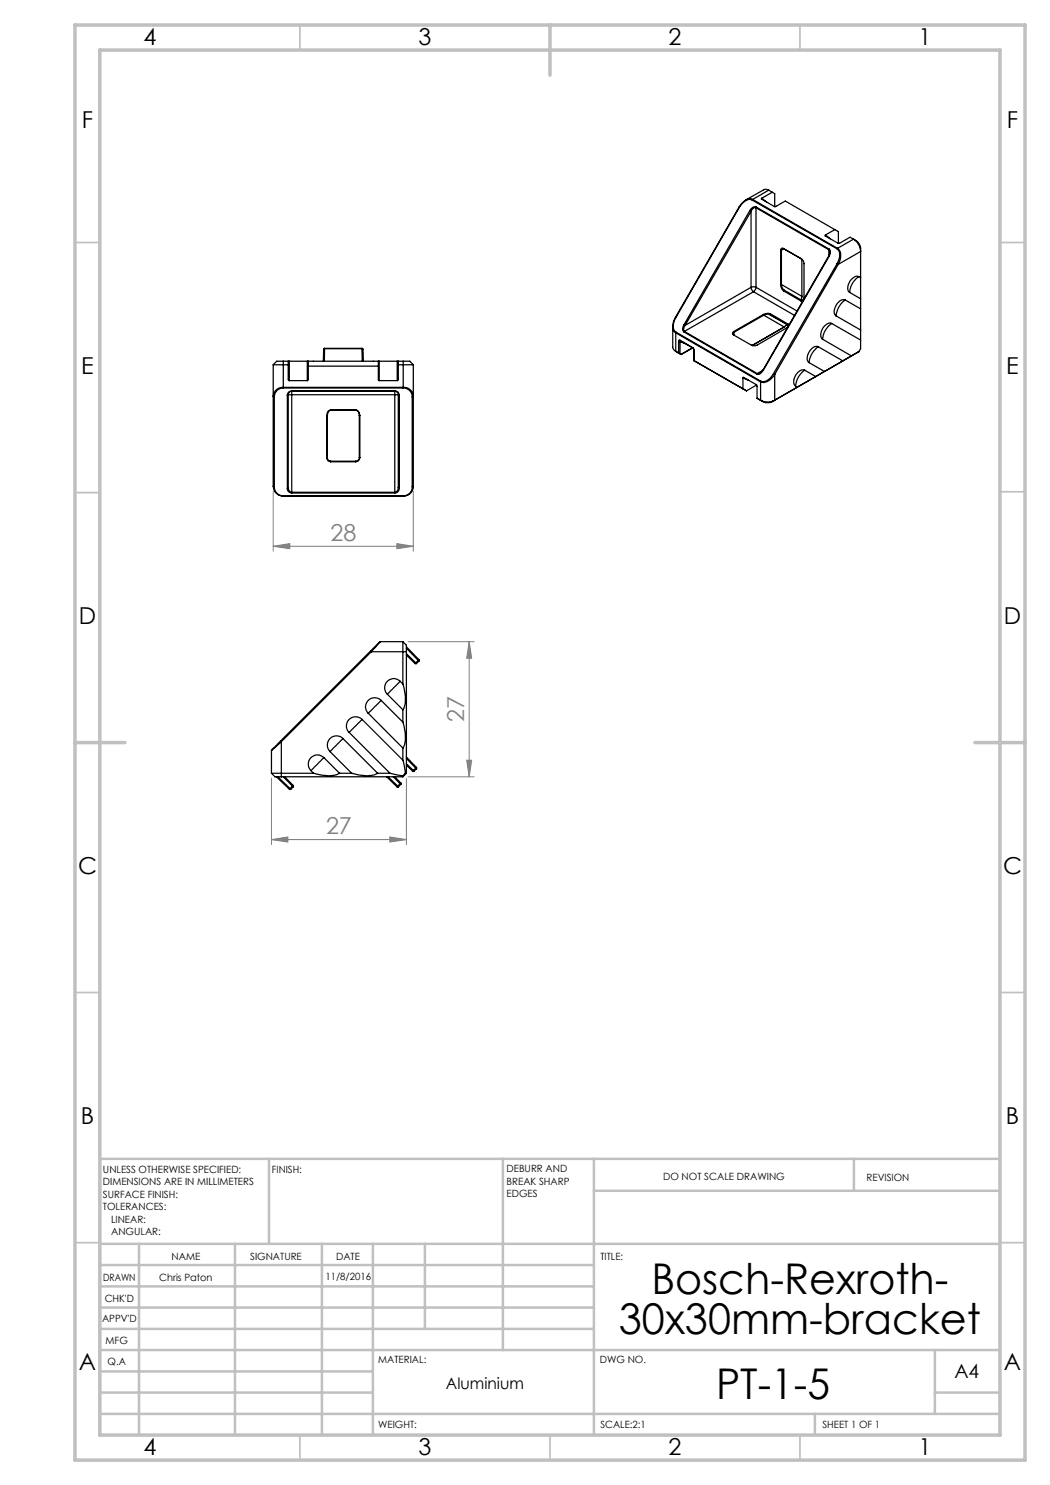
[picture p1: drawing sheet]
<svg xmlns="http://www.w3.org/2000/svg" width="210mm" height="297mm" viewBox="0 0 210 297" stroke-linecap="round" stroke-linejoin="round" font-family="sans-serif">
<g fill="none" stroke="#808080" stroke-width=".2">
<path d="M54.6 98.2v12M82.7 98.2v12M54.6 109.3l3.4-.6v1zM54.6 109.3h28.1M79.4 108.7l3.3 .6-3.3 .4zM81.6 128.3h13.2M93.8 128.3l.5 3.4h-1zM93.8 128.3v27.1M54.3 155.6v13.3M81.3 155.6v13.3M81.6 155.4h13.2M93.3 152h1l-.5 3.4z"/>
<path d="M54.3 167.9l3.3-.5v1zM54.3 167.9h27M78 167.4l3.3 .5-3.3 .5z"/>
</g>
<g fill="none" stroke="#c0c0c0" stroke-width=".35">
<path d="M60 5v5M160 5v5M15 48.5h5M200 48.5h5M15 98.5h5M200 98.4h5M15 198.5h5M200 198.5h5M15 248.5h5M200 248.5h5M60 287v5M110 287v5"/>
<path d="M160 287v5"/>
</g>
<g fill="none" stroke="#c0c0c0" stroke-width=".5">
<path d="M53.8 231.8v17M100.6 231.8v38.2M118.8 231.8v55.2M118.8 238.2h81.2M170.8 231.8v6.4M200 231.8h-180v55.2M20 248.8h180M20 257.3h98.8M20 253h98.8M27.8 248.8v38.2M47 248.8v38.2M64.4 248.8v38.2"/>
<path d="M74.6 248.8v38.2M85 248.8v17M20 265.8h98.8M20 261.5h98.8M20 278.5h54.6M20 274.3h54.6M20 270h180M187 278.5h13M187 270v12.8M20 282.8h180M163 282.8v4.2"/>
</g>
<path d="M15 5h190v287h-190zM20 10h180v277h-180zM110 5v10M15 148.5h10M195 148.5h10" fill="none" stroke="#c0c0c0" stroke-width=".7"/>
<g fill="#808080">
<path d="M78 167.4l3.3 .5-3.3 .5zM54.3 167.9l3.3-.5v1z"/>
<path d="M54.6 109.3l3.4-.6v1zM79.4 108.7l3.3 .6-3.3 .4z"/>
<path d="M93.3 152h1l-.5 3.4zM93.8 128.3l.5 3.4h-1z"/>
</g>
<g fill="none" stroke="#000" stroke-width=".25">
<path d="M150.5 39.9l-.1 .1M150.5 39.9l-.5-.1-.8 .2M150.5 39.9l17 9.8M152.4 39.6l-.1 .2 2.6 1.5 2.2-1.1 9.9 5.7M152.4 39.6l.9 .8M153.7 38l-.7-.2-3.8 2.2M153.7 38l.7 .4M153.7 38l-3.2 1.9M154.4 38.4l.5 .3v2.6M154.4 38.4l-2 1.2M147.8 41.4h.1M147.8 41.4l-12.7 22"/>
<path d="M147.9 41.4l-12.7 22.1M149.2 40l-.9 .8-.5 .6M150 42.1l.2 .2M150 42.1l-13.2 22.8M150.2 57.5l.1 .4 .4 .4M150.2 57.5l.4-.1 .6 .1M150.2 42.3l-13.2 22.8M150.2 57.5l-13.2 7.6M150.2 42.3v15.2M150.4 40a2.2 2.2 0 0 0-2.5 1.4M150.4 40l17 9.8M150.7 58.3l-13.8 8"/>
<path d="M150.7 58.3l8.2 4.8M151.2 57.5l-.1 .5-.4 .3M151.2 41.6a.83 .83 0 0 0-1 .7M151.2 41.6l14.6 8.3M151.2 41.6v15.9M151.2 57.5l8.2 4.7M151.2 41.4a1.03 1.03 0 0 0-1.2 .7M151.2 41.4v.2M151.2 41.4l14.6 8.4M156.1 56.9l.2 .8 .4 .5M156.1 50.1v6.8M156.1 50.1h.2"/>
<path d="M156.1 56.9h.2M156.3 56.9l.2 .7 .3 .4M156.3 56.9l4.1 2.4M156.3 50.1v6.8M156.7 49.7a.35 .35 0 0 0-.4 0 .35 .35 0 0 0-.2 .4M156.7 58.2l3.5 2M156.7 49.7l3.5 2M156.7 49.7l.1 .1M156.8 49.8a.3 .3 0 0 0-.4-.1 .3 .3 0 0 0-.1 .4M156.8 49.8l3.4 1.9M156.8 49.8l-.5 .3M156.8 58l-.1 .2"/>
<path d="M156.8 58l3.6 2.1M160.2 51.7a1.11 1.11 0 0 1 .6 1v7.1M160.4 51.9l-.1 7.9 .2 .3M165.1 47l-.1 .2 2.6 1.5 2.4-1.3 .7 .4M165.1 47l1 .8M165.7 51.2l.1 .1M165.7 51.2l-13.1 22.8M165.8 49.9l.1 .5M165.8 49.9v1.3M165.8 49.8a1.14 1.14 0 0 1 0 1.5M165.8 49.8v.1M165.8 51.3l-13.2 22.8"/>
<path d="M165.9 50.4l-.2 .8M165.9 50.4h.1M167 45.9l-1.9 1.1M167 45.9l.7 .4v2.4M167.4 49.8a2.33 2.33 0 0 1 0 2.9M167.4 52.7l.2 .2M167.4 52.7l-12.7 22.1M167.5 49.7l-.1 .1M167.5 49.7a2.39 2.39 0 0 1 .1 3.2M167.6 52.9l-12.7 22M169.9 58.5l2.2 1.3M170.7 47.8a3.3 3.3 0 0 1 1.4 2.5l-4.5 2.6"/>
<path d="M170.7 47.8a2.13 2.13 0 0 1 1.4 1.9v5.9M170.7 47.8l-3.2 1.9M171.7 55.3a1.91 1.91 0 0 0-2 1.6 1.35 1.35 0 0 0 .2 1.6M171.7 55.3a4.3 4.3 0 0 0-1.8 3.2M171.7 55.3l.4 .3M172.1 55.6v4.2M172.1 59.8v2M54.6 73h3M54.6 73v24.2M54.9 79.4v18M56.7 72.2h-1.3l-.8 .8M56.7 77.5a1.91 1.91 0 0 0-2.1 1.8l.3 .1"/>
<path d="M56.7 77.5v.1M56.7 77.6a1.74 1.74 0 0 0-1.8 1.8M56.7 72.2v5.3M56.7 77.5h23.9M56.7 72.2h.9M56.7 77.6h23.9M57.5 79.1v18.6M57.6 72.2v3.7l.3 .2M57.6 72.2h.3M57.6 78.9l-.1 .2M57.6 78.9h.7M57.6 78.9v18.6"/>
<path d="M57.9 76.1h3.6M57.9 72.2v3.9M57.9 72.2h3.6M58.3 78.2a.9 .9 0 0 0-.8 .9M58.3 78.2h.1M58.3 78.2a.71 .71 0 0 0-.7 .7M58.3 78.2v.7M58.3 78.2h20.7M58.3 78.9v19.6M58.3 78.9h20.7M61.5 72.2h.2M61.5 72.2v3.9"/>
<path d="M61.7 72.2v3.7l-.2 .2M61.7 73.2h14M61.7 72.2h14M64.7 69.9v2.3M64.9 69.7l-.2 .2M64.9 69.7h.1M64.9 69.7h7.5M64.9 69.7v2.5M72.4 69.7l.2 .2M72.4 69.7h.1M72.4 69.7l.1 2.5M72.6 69.9l.1 2.3"/>
<path d="M75.7 72.2h.1M75.7 72.2v3.8l.1 .1M75.8 72.2v3.9M75.8 76.1h3.6M75.8 72.2h3.6M79 78.2a.9 .9 0 0 1 .9 .9M79 78.2a.66 .66 0 0 1 .7 .7M79 78.2h.1M79 78.9h.7M79 78.2v.7M79 78.9v19.6M79.4 72.2h.3"/>
<path d="M79.4 72.2v3.9M79.7 73h3M79.7 72.2v3.8l-.3 .1M79.7 78.9l.2 .2M79.7 78.9v18.6M79.7 72.2h.9M79.9 79.1v18.6M80.6 77.5a1.7 1.7 0 0 1 2 1.9h-.2M80.6 72.2h1.4l.7 .8M80.6 77.6a1.74 1.74 0 0 1 1.8 1.8M80.6 77.5v.1M80.6 72.2v5.3"/>
<path d="M82.4 79.4v18M82.7 73v24.2M134.5 65.3l.2 .8 .4 .5M135.1 63.4l-.6 1.7v4.4l.6 .8M135.1 63.4l.1 .1M135.1 66.6l17 9.8M135.1 70.3l1.1 .6M135.1 66.6v3.7M135.1 70.3l.5 .3M135.2 63.5a2.4 2.4 0 0 0-.2 2.8l.2 .1M135.2 66.4l-.1 .2M135.2 66.4l17 9.8"/>
<path d="M135.7 68.3h.3M135.7 68.3v2.3l.3 .1M136 68a.21 .21 0 0 0-.3 .1 .21 .21 0 0 0 0 .2M136 68v.2M136 68l2.5 1.5M136 68.3v2.4M136 70.7l.2 .2M136 68.3l1.1 .4M136 68.2v.1M136 68.2l2.6 1.4M136.2 70.9h.1M136.8 64.9a1.06 1.06 0 0 0 0 1.5"/>
<path d="M136.8 64.9l.2 .2M136.8 66.4l14.6 8.4M136.9 66.3l-.1 .1M136.9 66.3l14.5 8.4M137 65.1a.99 .99 0 0 0-.1 1.2M138.5 69.6l-2.3 1.3M138.5 69.5l.3 .6M138.5 69.5l.1 .1M138.6 69.6l.1 .4M138.8 72.1h.1M138.7 70l.1 .1M138.7 70v2.1"/>
<path d="M138.8 72.1l9.8 5.6M138.8 70.1v2M146.7 66.3l.1 .2M146.8 66.5v.5a.31 .31 0 0 1-.2-.3 .31 .31 0 0 1 .2-.2zM148.6 75.6l.1-.1 2.6 1.5 .1 2.7M148.6 75.6v2.1M148.6 75.6l1.1 .5M151.3 77l-2 1.2-.7-.5M151.4 79.7l1.2 .6M151.4 79.7l.5 .2M151.4 74.7v.1M152 74.6l-.6 .1"/>
<path d="M152 74.6h.1M152.1 76.4v3.6M152.2 76.2l-.1 .2M152.5 74.1l-1.1 .6M152.6 74l-.6 .6M152.6 74v.1M152.6 74.1a1.15 1.15 0 0 1-1.2 .7M152.7 62.9l-6 3.4M152.7 62.9l.1 .1M152.8 63l4 2.4-6.4 3.7 6.4-3.7M152.8 63l-6 3.5M154 62.9l-.6-.1-.6 .2"/>
<path d="M154 62.9l3.6 2.1M154.1 62.8l-.5-.2-.9 .3M154.1 62.8l3.5 2M154.1 62.8l-.1 .1M154.7 74.8a2.35 2.35 0 0 1-2.5 1.4M154.7 74.8l.2 .1M154.9 74.9a2.57 2.57 0 0 1-2.8 1.5M154.9 74.9v5.1M156.8 65.4h.1M156.9 65.4h.1M156.9 65.4h-.1M157.5 65.5l-6.4 3.6-.8-.1-3.6-2a.37 .37 0 0 1-.2-.3 .37 .37 0 0 1 .2-.4"/>
<path d="M157.6 65l.1 .2M157.6 64.8l.2 .2M157.6 64.8v.2M157.6 65l-.4 .1-.3 .3M160.2 60.2l.3 .1M160.4 60.1h.2M160.4 60.1l-.2 .1M160.9 74a1.82 1.82 0 0 0-2 1.6 1.49 1.49 0 0 0 .2 1.6M160.9 74a4.3 4.3 0 0 0-1.8 3.2M160.9 74l2.3 1.3M161.8 72.5l3.1 1.8M163.2 75.3l-3.7 2.1-.4-.2"/>
<path d="M163.7 69.4a2.03 2.03 0 0 0-2.2 2v.8l.3 .3M163.7 69.4a4.3 4.3 0 0 0-1.9 3.1M163.7 69.4l4.9 2.8M164.5 67.8l5.8 3.4M164.9 74.3l-1.7 1M166.3 64.7a1.74 1.74 0 0 0-1.9 1.3 1.5 1.5 0 0 0 .1 1.8M166.3 64.7a4.3 4.3 0 0 0-1.8 3.1M166.3 64.7l5.8 3.3M167.2 63.2l4.9 2.8M168.6 72.2l-3.7 2.1M169.1 60a1.95 1.95 0 0 0-2.2 1.8 1.16 1.16 0 0 0 .3 1.4M169.1 60a4.3 4.3 0 0 0-1.9 3.2"/>
<path d="M169.1 60l3 1.8M170.3 71.2l-1.7 1M171.8 70.3l-1.5 .9M171.8 70.3l-17.4 10M172.1 68v.3a2.89 2.89 0 0 1-.3 2M172.1 61.8v4.2M172.1 66v2M54.6 97.2l.3 .2M54.6 97.2a2.04 2.04 0 0 0 2.1 2M54.9 97.4a1.8 1.8 0 0 0 1.8 1.8M56.7 99.2h.1M56.7 99.2h23.9"/>
<path d="M57.5 97.7a.9 .9 0 0 0 .8 .9M57.6 97.5l-.1 .2M57.6 97.5a.85 .85 0 0 0 .7 1M58.3 98.5v.1M58.3 98.6h20.7M58.3 98.5h20.7M65.4 91.5a.78 .78 0 0 0 .7 .9M65.4 83.1h.1M65.4 91.5h.1M65.4 83.1v8.4M65.5 91.5a.66 .66 0 0 0 .6 .7M65.5 83.1v8.4"/>
<path d="M66.1 82.1h-.2a1.03 1.03 0 0 0-.4 1M66.1 82l-.2 .1a1.03 1.03 0 0 0-.5 1M66.1 82v.1M66.1 92.2v.2M66.1 92.4h5.1M66.1 82h5.1M66.1 82.1h5.1M66.1 92.2h5.1M71.2 82.1l.4 .3 .3 .7M71.2 82l.5 .3 .3 .8M71.2 82v.1M71.2 92.2v.2"/>
<path d="M71.9 91.5a.72 .72 0 0 1-.7 .7M71.9 83.1h.1M71.9 83.1v8.4M71.9 91.5h.1M72 91.5a.85 .85 0 0 1-.8 .9M72 83.1v8.4M79 98.5v.1M79.7 97.5l.2 .2M79.7 97.5a.85 .85 0 0 1-.7 1M79.9 97.7a.9 .9 0 0 1-.9 .9M80.6 99.2h.1M82.4 97.4a1.74 1.74 0 0 1-1.8 1.8"/>
<path d="M82.7 97.2l-.3 .2M82.7 97.2a1.98 1.98 0 0 1-2.1 2M152.1 80a2.97 2.97 0 0 0 2.8 0M152.1 80l.5 .3M152.6 80.3a2.07 2.07 0 0 0 1.8 0M154.9 80l-.5 .3M74.1 130.2l.2 .1M74.1 130.2l-18 18M74.3 130.3l-18 18M74.3 130.3h7M76.1 128.3l-2 1.9M76.1 128.3l-1.8 2"/>
<path d="M76.1 128.3h4.5M77.5 138.8l3.1 3.2M80 136.3a1.82 1.82 0 0 0-2.5 0 1.82 1.82 0 0 0 0 2.5M80 136.3l-2.5 2.5M80 136.3l.6 .5M80.6 136.8l.4 2.1a4.4 4.4 0 0 1-.4 3.1M80.6 128.3v8.5M80.6 128.3l.7 .7v1.3M81.3 130.3v24.4M81.3 131l1.7 1.7M81.3 129.4l2.5 2.5M81.3 130.7l1.8 1.9"/>
<path d="M81.3 129.6l2.3 2.5M83 132.7h.3M83.1 132.6l-.1 .1M83.1 132.6l.2 .1M83.6 132.1l.2 .1M83.6 132.1l-.5 .5M83.8 131.9l-.2 .2M83.8 131.9v.3M83.8 132.2l-.5 .5M54.3 154.7h8.4M54.3 154.7l.7 .7h1.3M54.3 150.1v4.6"/>
<path d="M55.3 155.4l2.6 2.5M55.6 155.4l2.4 2.3M56.1 148.2l.2 .1M56.1 148.2l-1.8 1.9M56.3 148.3l-2 1.8M56.3 148.3v7.1M56.3 155.4h24.3M56.7 155.4l1.8 1.8M56.9 155.4l1.7 1.7M57.9 157.9h.2M58 157.7l-.1 .2M58 157.7l.1 .2"/>
<path d="M58.5 157.2l.1 .2M58.5 157.2l-.5 .5M58.6 157.1l-.1 .1M58.6 157.1v.3M58.6 157.4l-.5 .5M62.2 154.1l.5 .6M62.7 154.7l2.1 .4a4.9 4.9 0 0 0 3.1-.4M64.8 151.5l-2.6 2.6M64.8 151.5a1.83 1.83 0 0 0-2.6 0 1.83 1.83 0 0 0 0 2.6M64.8 151.5l3.1 3.2M66 150.3l4.3 4.4M67.9 154.7h2.4"/>
<path d="M68.6 147.7l-2.6 2.6M68.6 147.7a1.83 1.83 0 0 0-2.6 0 1.83 1.83 0 0 0 0 2.6M68.6 147.7l6.9 7M69.8 146.5l8.2 8.2M70.3 154.7l2.2 .4a4.7 4.7 0 0 0 3-.4M72.4 143.9a1.83 1.83 0 0 0-2.6 0 1.83 1.83 0 0 0 0 2.6M72.4 143.9l-2.6 2.6M72.4 143.9l8.2 8.1M73.7 142.7l6.9 6.9M75.5 154.7h2.5M76.2 140.1a1.82 1.82 0 0 0-2.5 0 1.82 1.82 0 0 0 0 2.6M76.2 140.1l-2.5 2.6"/>
<path d="M76.2 140.1l4.4 4.3M77.3 155.4l2.1 2M77.6 155.4l2 1.8M78 154.7l2.6 .4M78.7 155.4l1.3 1.3M79 155.4l1.2 1.2M79.4 157.4h.3M79.6 157.2l-.2 .2M79.6 157.2l.1 .2M80 156.7l.2 .2M80 156.7l-.4 .5M80.2 156.6l-.2 .1"/>
<path d="M80.2 156.6v.3M80.2 156.9l-.5 .5M80.6 152l.5 2.7M80.6 144.4l.4 2.1a4.6 4.6 0 0 1-.4 3.1M80.6 142v2.4M80.6 149.6v2.4M80.6 155.1v.3M81.1 154.7l-.5 .4M81.1 154.7h.2M81.3 154.7l-.7 .7M81.3 151.4l2 2.1M81.3 153l1.2 1.2"/>
<path d="M81.3 151.7l1.8 1.9M81.3 152.7l1.4 1.4M82.5 154.2h.3M82.7 154.1l-.2 .1M82.7 154.1l.1 .1M83.1 153.6l.2 .2M83.1 153.6l-.4 .5M83.3 153.5l-.2 .1M83.3 153.5v.3M83.3 153.8l-.5 .4"/>
</g>
<g font-size="8.5">
<text x="130.3" y="258.8">Bosch-Rexroth-</text>
<text x="123.8" y="266.9">30x30mm-bracket</text>
<text x="143.2" y="279.7">PT-1-5</text>
</g>
<g font-size="4.7">
<text x="28.7" y="9">4</text>
<text x="83.7" y="9">3</text>
<text x="133.7" y="9">2</text>
<text x="183.7" y="9">1</text>
<text x="16.4" y="25.5">F</text>
<text x="201.4" y="25.5">F</text>
<text x="16.2" y="74.8">E</text>
<text x="201.2" y="74.8">E</text>
<text x="15.8" y="124.8">D</text>
<text x="200.8" y="124.8">D</text>
<text x="15.6" y="174.8">C</text>
<text x="200.6" y="174.8">C</text>
<text x="16.2" y="224.8">B</text>
<text x="201.2" y="224.8">B</text>
<text x="15.8" y="274">A</text>
<text x="200.8" y="274">A</text>
<text x="28.7" y="291">4</text>
<text x="83.7" y="291">3</text>
<text x="133.7" y="291">2</text>
<text x="183.7" y="291">1</text>
</g>
<g font-size="4.7" fill="#808080">
<text x="66.1" y="108.2">28</text>
<text x="92.8" y="144.4" transform="rotate(-90 92.8 144.4)">27</text>
<text x="65.2" y="166.9">27</text>
</g>
<text font-size="3.9" x="190.9" y="275.5">A4</text>
<text font-size="3.2" x="89.2" y="277.9">Aluminium</text>
<g font-size="2">
<text x="20.6" y="234.6">UNLESS OTHERWISE SPECIFIED:</text>
<text x="20.6" y="237.1">DIMENSIONS ARE IN MILLIMETERS</text>
<text x="20.6" y="239.6">SURFACE FINISH:</text>
<text x="54.4" y="234.6">FINISH:</text>
<text x="101.3" y="234.5">DEBURR AND</text>
<text x="101.3" y="237">BREAK SHARP</text>
<text x="101.3" y="239.5">EDGES</text>
<text x="132.6" y="236">DO NOT SCALE DRAWING</text>
<text x="173.3" y="236.2">REVISION</text>
<text x="20.6" y="242.1">TOLERANCES:</text>
<text x="22.2" y="244.6">LINEAR:</text>
<text x="22.2" y="247.1">ANGULAR:</text>
<text x="34.3" y="252">NAME</text>
<text x="50" y="251.9">SIGNATURE</text>
<text x="67.2" y="251.9">DATE</text>
<text x="120.1" y="251.9">TITLE:</text>
<text x="20.6" y="256.1">DRAWN</text>
<text x="31.8" y="256.1">Chris Paton</text>
<text x="65.1" y="255.9">11/8/2016</text>
<text x="20.9" y="260.3">CHK'D</text>
<text x="20.4" y="264.4">APPV'D</text>
<text x="21.1" y="268.8">MFG</text>
<text x="21.5" y="273">Q.A</text>
<text x="75.6" y="272.5">MATERIAL:</text>
<text x="120" y="272.5">DWG NO.</text>
<text x="75.6" y="285.5">WEIGHT:</text>
<text x="120.1" y="285.6">SCALE:2:1</text>
<text x="164.5" y="285.6">SHEET 1 OF 1</text>
</g>
</svg>
